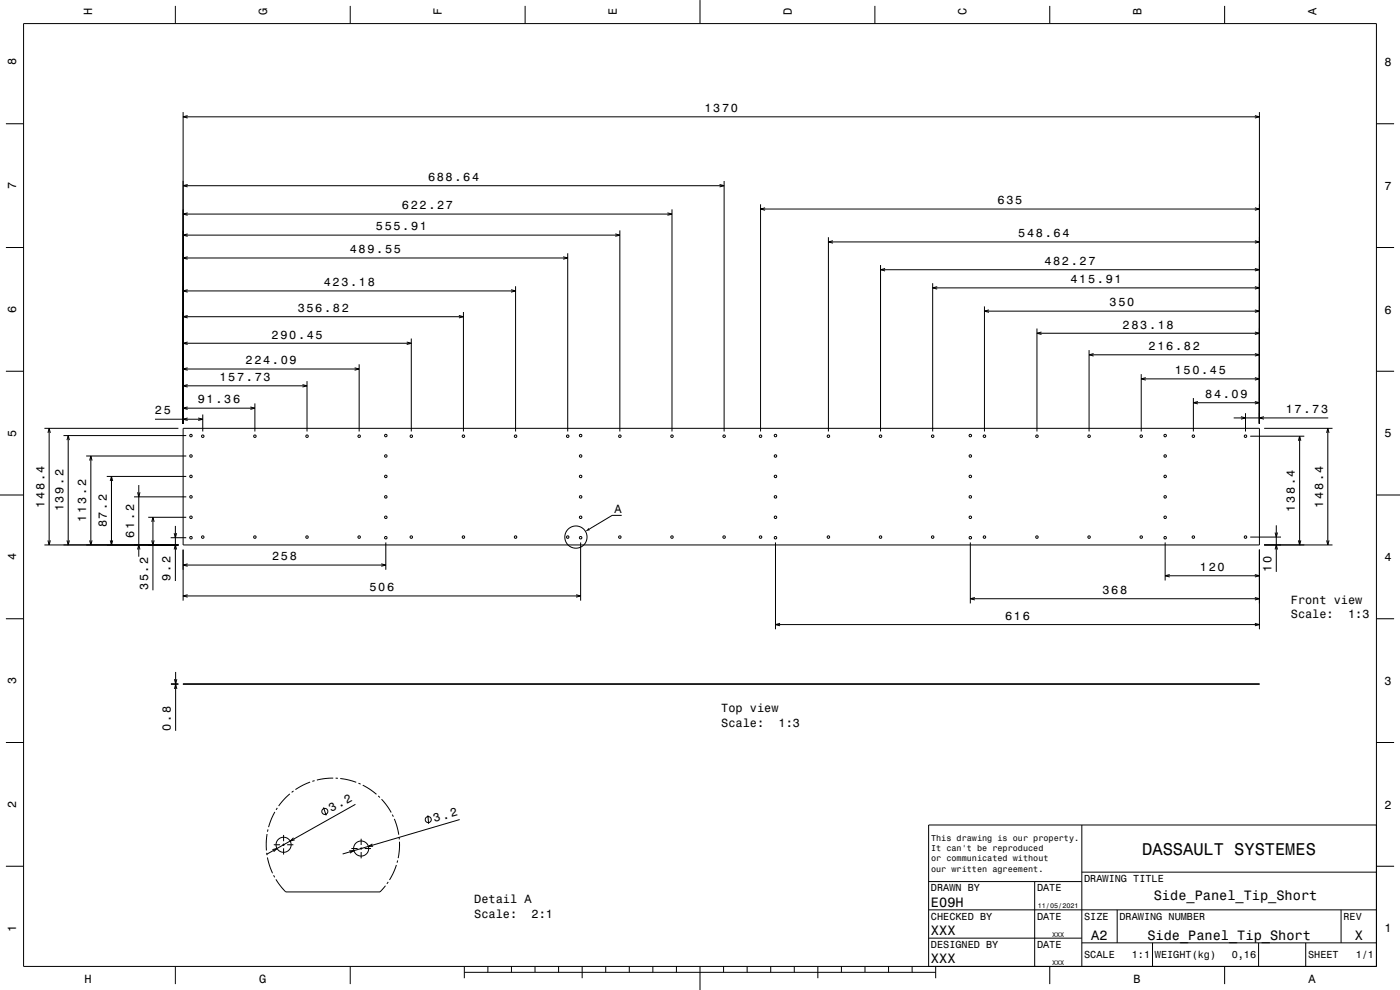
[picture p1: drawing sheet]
<svg xmlns="http://www.w3.org/2000/svg" width="594mm" height="420mm" viewBox="0 0 594 420" stroke-linecap="round" stroke-linejoin="round" font-family="sans-serif">
<g fill="none" stroke="#000" stroke-width=".42">
<path d="M10 10h574v400h-574zM74.4 2.5v7.5M148.6 2.5v7.5M222.8 2.5v7.5M297 0v10M371.2 2.5v7.5M445.4 2.5v7.5M519.6 2.5v7.5M2.5 52.5h7.5M77.7 47.6v132.1M77.7 49.6h456.7M79.6 49l-1.9 .6 1.9 .5"/>
<path d="M532.4 49l2 .6-2 .5M534.4 47.6v132.1M584 52.5h7.5M77.7 78.8h229.5M79.6 78.3l-1.9 .5 1.9 .5M305.3 78.3l1.9 .5-1.9 .5M307.2 76.8v106.3M77.7 99.7h185.3M77.7 90.8h207.4M79.6 99.2l-1.9 .5 1.9 .6M79.6 90.3l-1.9 .5 1.9 .5M261.1 99.2l1.9 .5-1.9 .6"/>
<path d="M263 97.7v85.4M283.2 90.3l1.9 .5-1.9 .5M285.1 88.8v94.3M322.7 86.7v96.4M322.7 88.7h211.7M324.6 88.2l-1.9 .5 1.9 .5M532.4 88.2l2 .5-2 .5M2.5 105h7.5M77.7 109.5h163.2M79.6 108.9l-1.9 .6 1.9 .5M238.9 108.9l2 .6-2 .5M240.9 107.5v75.6"/>
<path d="M351.5 100.6v82.5M351.5 102.6h182.9M353.4 102.1l-1.9 .5 1.9 .6M373.6 112.4v70.7M373.6 114.4h160.8M375.5 113.9l-1.9 .5 1.9 .5M532.4 113.9l2 .5-2 .5M532.4 102.1l2 .5-2 .6M584 105h7.5M77.7 134.4h118.9M77.7 123.4h141.1M79.6 133.8l-1.9 .6 1.9 .5"/>
<path d="M79.6 122.9l-1.9 .5 1.9 .5M194.7 133.8l1.9 .6-1.9 .5M196.6 132.4v50.7M216.8 122.9l2 .5-2 .5M218.8 121.4v61.7M395.7 120.1v63M395.7 122.1h138.7M397.7 121.6l-2 .5 2 .6M417.7 130v53.1M417.7 132h116.7M419.6 131.5l-1.9 .5 1.9 .5M440 139.4v43.7"/>
<path d="M532.4 131.5l2 .5-2 .5M532.4 121.6l2 .5-2 .6M2.5 157.5h7.5M77.7 156.5h74.7M77.7 145.6h96.8M79.6 156l-1.9 .5 1.9 .6M79.6 145.1l-1.9 .5 1.9 .5M150.5 156l1.9 .5-1.9 .6M152.4 154.5v28.6M172.6 145.1l1.9 .5-1.9 .5M174.5 143.6v39.5M440 141.4h94.4"/>
<path d="M441.9 140.9l-1.9 .5 1.9 .5M462.1 148.5v34.6M462.1 150.5h72.3M464 150l-1.9 .5 1.9 .5M484.2 158.7v24.4M532.4 150l2 .5-2 .5M532.4 140.9l2 .5-2 .5M584 157.5h7.5M65.8 177.8h20.2M77.7 173.2h30.4M77.7 163.7h52.6M79.6 177.3l-1.9 .5 1.9 .6"/>
<path d="M79.6 172.6l-1.9 .6 1.9 .5M79.6 163.2l-1.9 .5 1.9 .5M84.1 177.3l1.9 .5-1.9 .6M86 175.8v7.3M106.2 172.6l1.9 .6-1.9 .5M108.1 171.2v11.9M128.3 163.2l2 .5-2 .5M130.3 161.7v21.4M484.2 160.7h50.2M486.1 160.2l-1.9 .5 1.9 .6M506.3 168.9v14.2M506.3 170.9h28.1"/>
<path d="M508.3 170.3l-2 .6 2 .5M523.4 177.3h40.1M526.5 176.8l1.9 .5-1.9 .5M528.4 175.3v7.8M532.4 170.3l2 .6-2 .5M532.4 160.2l2 .5-2 .6M536.3 176.8l-1.9 .5 1.9 .5M18.9 181.7h56.8M20.3 183.7l.6-2 .5 2M20.9 181.7v49.5M26.9 184.8h52.1M28.4 186.7l.5-1.9 .6 1.9"/>
<path d="M28.9 184.8v46.4M36.5 193.5h42.5M38 195.4l.5-1.9 .6 1.9M38.5 193.5v37.7M77.7 181.7h456.7v49.5h-456.7zM530.4 185.1h23M536.4 181.7h29M550.9 187l.5-1.9 .5 1.9M551.4 185.1v46.1M562.9 183.7l.5-2 .5 2M563.4 181.7v49.5M0 210h10"/>
<path d="M45.3 202.1h33.7M46.8 204.1l.5-2 .5 2M47.3 202.1v29.1M56.9 210.8h22.1M58.4 208.9l.5 1.9 .5-1.9M58.9 205.8v30.4M62.9 219.5h16.1M64.9 219.5v30.9M263.8 218.6h-4.1l-9.6 5.8M584 210h10M18.9 231.2h56.8M20.3 229.3l.6 1.9 .5-1.9"/>
<path d="M28.4 229.3l.5 1.9 .6-1.9M38 229.3l.5 1.9 .6-1.9M46.8 229.3l.5 1.9 .5-1.9M58.4 233.1l.5-1.9 .5 1.9M64.4 229.3l.5 1.9 .5-1.9M64.4 221.4l.5-1.9 .5 1.9M72.4 228.1h6.6M73.9 233.1l.5-1.9 .5 1.9M73.9 226.2l.5 1.9 .5-1.9M74.4 223.1v23.4M77.7 233.2v21.6M77.7 239.7h86"/>
<path d="M79.6 239.2l-1.9 .5 1.9 .5M161.8 239.2l1.9 .5-1.9 .5M163.7 230.1v11.6M246.4 230.1v24.7M329 230.1v36.9M411.7 230.1v25.9M494.4 230.1v16.2M530.4 227.9h13.1M534.4 233.2v33.8M536.4 231.2h29M541 233.1l.5-1.9 .5 1.9M541 225.9l.5 2 .5-2"/>
<path d="M541.5 222.9v19.7M550.9 229.3l.5 1.9 .5-1.9M562.9 229.3l.5 1.9 .5-1.9M77.7 252.8h168.7M79.6 252.3l-1.9 .5 1.9 .5M244.4 252.3l2 .5-2 .5M411.7 254h122.7M413.6 253.5l-1.9 .5 1.9 .5M494.4 244.3h40M496.3 243.7l-1.9 .6 1.9 .5M532.4 243.7l2 .6-2 .5M532.4 253.5l2 .5-2 .5"/>
<path d="M2.5 262.5h7.5M329 265h205.4M331 264.5l-2 .5 2 .5M532.4 264.5l2 .5-2 .5M584 262.5h7.5M72.5 290.3h3.2M72.5 290.1h3.2M74 292.3l.5-2 .5 2M74 288.1l.5 2 .5-2M74.5 285.1v25M77.7 290.1h456.7v.2h-456.7zM2.5 315h7.5"/>
<path d="M584 315h7.5M123 336.8l-2.7 2.6-2.1 2.5M124.5 335.6l-.8 .6M131.6 331.8l-3.2 1.4-3 1.8M133.5 331.2l-1 .3M141.4 330.1l-3.5 .2-3.5 .6M142.4 330.1l1 .1M144.4 330.3l3.4 .6 3.4 1M152.1 332.3l.9 .4M153.9 333.1l3 1.8 2.8 2.1M160.5 337.6l.7 .7M161.9 339.1l2.2 2.7 1.9 2.9"/>
<path d="M113.3 353.8l-.3 3.8 .1 3.2M113.7 351.9l-.2 1M116.2 358.4h2.6M116.6 344.5l-1.5 3.1-1.1 3.3M117.7 342.7l-.6 .9M119.8 358.4h1M120.3 354.2v2.7M120.3 357.9v1M120.3 359.9v2.6M121.8 358.4h2.7M124.5 355.4l-1.4 1.4 1.9-.5M137.3 342.5l1.1 3.4"/>
<path d="M149.1 360h2.6M150.8 341.2l-37.6 21.2M152.7 360h1M153.2 355.8v2.7M153.2 359.5v1M154.7 360h2.7M158 358l-1.7 1.1 2-.1M166.5 345.6l.4 .9M167.3 347.4l1.1 3.1 .8 3.6M169.3 355.1l.1 1M169.5 357.1l-.1 3.5-.5 3.5M181.5 345.9l.4 3.6"/>
<path d="M195 347.7l-49.6 14.6M459 350v60M584 350h-190v60M2.5 367.5h7.5M113.2 361.8l.1 1M113.5 363.8l.8 3.1 1.3 3.5M115.6 360.5l1.9-.5-1.4 1.4M116.1 371.3l.5 .9M117.1 373.1l4.1 5.3h40l2.3-2.6M148.2 360.9h2l-1.7 1M153.2 361.5v2.6M164.7 374.1l-.6 .9"/>
<path d="M168.2 367l-1.3 3.2-1.6 3.1M168.7 365l-.2 1M394 374h65M439 374v36M459 370h125M584 367.5h7.5M394 398h65M394 386h190M474 386v14M569 386v14M74.4 410v7.5M148.6 410v7.5"/>
<path d="M197 412.5h200M197 410v5M207 410v2.5M217 410v2.5M227 410v2.5M237 410v2.5M247 410v5M257 410v2.5M267 410v2.5M277 410v2.5M287 410v2.5M297 410v10"/>
<path d="M307 410v2.5M317 410v2.5M327 410v2.5M337 410v2.5M347 410v5M357 410v2.5M367 410v2.5M377 410v2.5M387 410v2.5M397 410v5M445.4 410v7.5M459 400h125"/>
<path d="M489 400v10M519.6 410v7.5M534 400v10M554 400v10"/>
<circle cx="81" cy="184.8" r=".53"/>
<circle cx="81" cy="193.5" r=".53"/>
<circle cx="86" cy="185.1" r=".53"/>
<circle cx="108.1" cy="185.1" r=".53"/>
<circle cx="130.3" cy="185.1" r=".53"/>
<circle cx="152.4" cy="185.1" r=".53"/>
<circle cx="163.7" cy="193.5" r=".53"/>
<circle cx="163.7" cy="184.8" r=".53"/>
<circle cx="174.5" cy="185.1" r=".53"/>
<circle cx="196.6" cy="185.1" r=".53"/>
<circle cx="218.8" cy="185.1" r=".53"/>
<circle cx="240.9" cy="185.1" r=".53"/>
<circle cx="246.4" cy="193.5" r=".53"/>
<circle cx="246.4" cy="184.8" r=".53"/>
<circle cx="263" cy="185.1" r=".53"/>
<circle cx="285.1" cy="185.1" r=".53"/>
<circle cx="307.2" cy="185.1" r=".53"/>
<circle cx="322.7" cy="185.1" r=".53"/>
<circle cx="329" cy="193.5" r=".53"/>
<circle cx="329" cy="184.8" r=".53"/>
<circle cx="351.5" cy="185.1" r=".53"/>
<circle cx="373.6" cy="185.1" r=".53"/>
<circle cx="395.7" cy="185.1" r=".53"/>
<circle cx="411.7" cy="193.5" r=".53"/>
<circle cx="411.7" cy="184.8" r=".53"/>
<circle cx="417.7" cy="185.1" r=".53"/>
<circle cx="440" cy="185.1" r=".53"/>
<circle cx="462.1" cy="185.1" r=".53"/>
<circle cx="484.2" cy="185.1" r=".53"/>
<circle cx="494.4" cy="193.5" r=".53"/>
<circle cx="494.4" cy="184.8" r=".53"/>
<circle cx="506.3" cy="185.1" r=".53"/>
<circle cx="528.4" cy="185.1" r=".53"/>
<circle cx="81" cy="219.5" r=".53"/>
<circle cx="81" cy="210.8" r=".53"/>
<circle cx="81" cy="202.1" r=".53"/>
<circle cx="163.7" cy="219.5" r=".53"/>
<circle cx="163.7" cy="210.8" r=".53"/>
<circle cx="163.7" cy="202.1" r=".53"/>
<circle cx="246.4" cy="219.5" r=".53"/>
<circle cx="246.4" cy="210.8" r=".53"/>
<circle cx="246.4" cy="202.1" r=".53"/>
<circle cx="329" cy="219.5" r=".53"/>
<circle cx="329" cy="210.8" r=".53"/>
<circle cx="329" cy="202.1" r=".53"/>
<circle cx="411.7" cy="219.5" r=".53"/>
<circle cx="411.7" cy="210.8" r=".53"/>
<circle cx="411.7" cy="202.1" r=".53"/>
<circle cx="494.4" cy="210.8" r=".53"/>
<circle cx="494.4" cy="219.5" r=".53"/>
<circle cx="494.4" cy="202.1" r=".53"/>
<circle cx="81" cy="228.1" r=".53"/>
<circle cx="86" cy="227.9" r=".53"/>
<circle cx="108.1" cy="227.9" r=".53"/>
<circle cx="130.3" cy="227.9" r=".53"/>
<circle cx="152.4" cy="227.9" r=".53"/>
<circle cx="163.7" cy="228.1" r=".53"/>
<circle cx="174.5" cy="227.9" r=".53"/>
<circle cx="196.6" cy="227.9" r=".53"/>
<circle cx="218.8" cy="227.9" r=".53"/>
<circle cx="240.9" cy="227.9" r=".53"/>
<circle cx="244.4" cy="227.9" r="4.7"/>
<circle cx="246.4" cy="228.1" r=".53"/>
<circle cx="263" cy="227.9" r=".53"/>
<circle cx="285.1" cy="227.9" r=".53"/>
<circle cx="307.2" cy="227.9" r=".53"/>
<circle cx="322.7" cy="227.9" r=".53"/>
<circle cx="329" cy="228.1" r=".53"/>
<circle cx="351.5" cy="227.9" r=".53"/>
<circle cx="373.6" cy="227.9" r=".53"/>
<circle cx="395.7" cy="227.9" r=".53"/>
<circle cx="411.7" cy="228.1" r=".53"/>
<circle cx="417.7" cy="227.9" r=".53"/>
<circle cx="440" cy="227.9" r=".53"/>
<circle cx="462.1" cy="227.9" r=".53"/>
<circle cx="484.2" cy="227.9" r=".53"/>
<circle cx="494.4" cy="228.1" r=".53"/>
<circle cx="506.3" cy="227.9" r=".53"/>
<circle cx="528.4" cy="227.9" r=".53"/>
<circle cx="120.3" cy="358.4" r="3.2"/>
<circle cx="137.8" cy="344.2" r="1.28"/>
<circle cx="153.2" cy="360" r="3.2"/>
<circle cx="181.7" cy="347.7" r="1.28"/>
</g>
<path d="M249.8 224l.5 .9-1.9 .5z" fill-rule="evenodd" fill="#000"/>
<text font-size="7.2" x="484.6" y="362.6">DASSAULT SYSTEMES</text>
<g font-size="5.8">
<text x="489.5" y="382">Side_Panel_Tip_Short</text>
<text x="395" y="384.6">E09H</text>
<text x="395" y="396.6">XXX</text>
<text x="463" y="398.6">A2</text>
<text x="486.8" y="398.6">Side_Panel_Tip_Short</text>
<text x="574.8" y="398.6">X</text>
<text x="395" y="408.6">XXX</text>
</g>
<g font-size="5">
<text x="39.1" y="6.5" transform="rotate(-90 39.1 6.5)">H</text>
<text x="113.3" y="6.5" transform="rotate(-90 113.3 6.5)">G</text>
<text x="187.5" y="6.5" transform="rotate(-90 187.5 6.5)">F</text>
<text x="261.7" y="6.5" transform="rotate(-90 261.7 6.5)">E</text>
<text x="335.9" y="6.5" transform="rotate(-90 335.9 6.5)">D</text>
<text x="410.1" y="6.5" transform="rotate(-90 410.1 6.5)">C</text>
<text x="484.3" y="6.5" transform="rotate(-90 484.3 6.5)">B</text>
<text x="558.5" y="6.5" transform="rotate(-90 558.5 6.5)">A</text>
<text x="6.8" y="27.8" transform="rotate(-90 6.8 27.8)">8</text>
<text x="587.5" y="28.1">8</text>
<text x="298.9" y="47.6">1370</text>
<text x="181.6" y="76.8">688.64</text>
<text x="6.8" y="80.3" transform="rotate(-90 6.8 80.3)">7</text>
<text x="587.5" y="80.6">7</text>
<text x="170.5" y="88.8">622.27</text>
<text x="423.3" y="86.7">635</text>
<text x="159.5" y="97.7">555.91</text>
<text x="432.1" y="100.6">548.64</text>
<text x="148.4" y="107.5">489.55</text>
<text x="443.1" y="112.4">482.27</text>
<text x="137.4" y="121.4">423.18</text>
<text x="454.2" y="120.1">415.91</text>
<text x="470.8" y="130">350</text>
<text x="6.8" y="132.8" transform="rotate(-90 6.8 132.8)">6</text>
<text x="126.3" y="132.4">356.82</text>
<text x="587.5" y="133.1">6</text>
<text x="115.2" y="143.6">290.45</text>
<text x="476.3" y="139.4">283.18</text>
<text x="487.4" y="148.5">216.82</text>
<text x="104.2" y="154.5">224.09</text>
<text x="93.1" y="161.7">157.73</text>
<text x="498.4" y="158.7">150.45</text>
<text x="83.9" y="171.2">91.36</text>
<text x="511.4" y="168.9">84.09</text>
<text x="65.8" y="175.8">25</text>
<text x="545.6" y="175.3">17.73</text>
<text x="6.8" y="185.3" transform="rotate(-90 6.8 185.3)">5</text>
<text x="587.5" y="185.6">5</text>
<text x="18.9" y="215.4" transform="rotate(-90 18.9 215.4)">148.4</text>
<text x="561.4" y="215.4" transform="rotate(-90 561.4 215.4)">148.4</text>
<text x="26.9" y="217" transform="rotate(-90 26.9 217)">139.2</text>
<text x="36.5" y="221.3" transform="rotate(-90 36.5 221.3)">113.2</text>
<text x="260.7" y="217.5">A</text>
<text x="549.4" y="217.1" transform="rotate(-90 549.4 217.1)">138.4</text>
<text x="45.3" y="223.8" transform="rotate(-90 45.3 223.8)">87.2</text>
<text x="56.9" y="228.1" transform="rotate(-90 56.9 228.1)">61.2</text>
<text x="6.8" y="237.8" transform="rotate(-90 6.8 237.8)">4</text>
<text x="115.4" y="237.7">258</text>
<text x="587.5" y="238.1">4</text>
<text x="509.1" y="242.3">120</text>
<text x="539.5" y="242.6" transform="rotate(-90 539.5 242.6)">10</text>
<text x="62.9" y="250.4" transform="rotate(-90 62.9 250.4)">35.2</text>
<text x="72.4" y="246.5" transform="rotate(-90 72.4 246.5)">9.2</text>
<text x="156.8" y="250.8">506</text>
<text x="467.8" y="252">368</text>
<text x="547.7" y="256">Front view</text>
<text x="426.4" y="263">616</text>
<text x="547.7" y="262.1">Scale:</text>
<text x="572" y="262.1">1:3</text>
<text x="6.8" y="290.3" transform="rotate(-90 6.8 290.3)">3</text>
<text x="587.5" y="290.6">3</text>
<text x="306" y="302.2">Top view</text>
<text x="72.5" y="310.1" transform="rotate(-90 72.5 310.1)">0.8</text>
<text x="306" y="308.2">Scale:</text>
<text x="330.3" y="308.2">1:3</text>
<text x="6.8" y="342.8" transform="rotate(-90 6.8 342.8)">2</text>
<text x="140.7" y="344.6" transform="rotate(-29 140.7 344.6)">3.2</text>
<text x="587.5" y="343.1">2</text>
<text x="184.4" y="348.7" transform="rotate(-16 184.4 348.7)">3.2</text>
<text x="201.2" y="383.2">Detail A</text>
<text x="201.2" y="389.3">Scale:</text>
<text x="225.5" y="389.3">2:1</text>
<text x="6.8" y="395.3" transform="rotate(-90 6.8 395.3)">1</text>
<text x="587.5" y="395.6">1</text>
<text x="35.8" y="416.8">H</text>
<text x="110" y="416.8">G</text>
<text x="481" y="416.8">B</text>
<text x="555.2" y="416.8">A</text>
</g>
<g font-size="4.3">
<text x="460" y="374.2">DRAWING TITLE</text>
<text x="395" y="378.2">DRAWN BY</text>
<text x="440" y="378.2">DATE</text>
<text x="395" y="390.2">CHECKED BY</text>
<text x="440" y="390.2">DATE</text>
<text x="460" y="390.2">SIZE</text>
<text x="475" y="390.2">DRAWING NUMBER</text>
<text x="570" y="390.2">REV</text>
<text x="395" y="402.2">DESIGNED BY</text>
<text x="440" y="402.2">DATE</text>
<text x="460" y="406.6">SCALE</text>
<text x="480.2" y="406.6">1:1</text>
<text x="490" y="406.6">WEIGHT(kg)</text>
<text x="522.6" y="406.6">0,16</text>
<text x="555" y="406.6">SHEET</text>
<text x="575.2" y="406.6">1/1</text>
</g>
<g font-size="3.6">
<text x="395.1" y="356.8">This drawing is our property.</text>
<text x="395.1" y="361.2">It can't be reproduced</text>
<text x="395.1" y="365.5">or communicated without</text>
<text x="395.1" y="369.8">our written agreement.</text>
</g>
<g font-size="2.9">
<text x="440.3" y="385.3">11/05/2021</text>
<text x="446.4" y="397.3">XXX</text>
<text x="446.4" y="409.3">XXX</text>
</g>
</svg>
